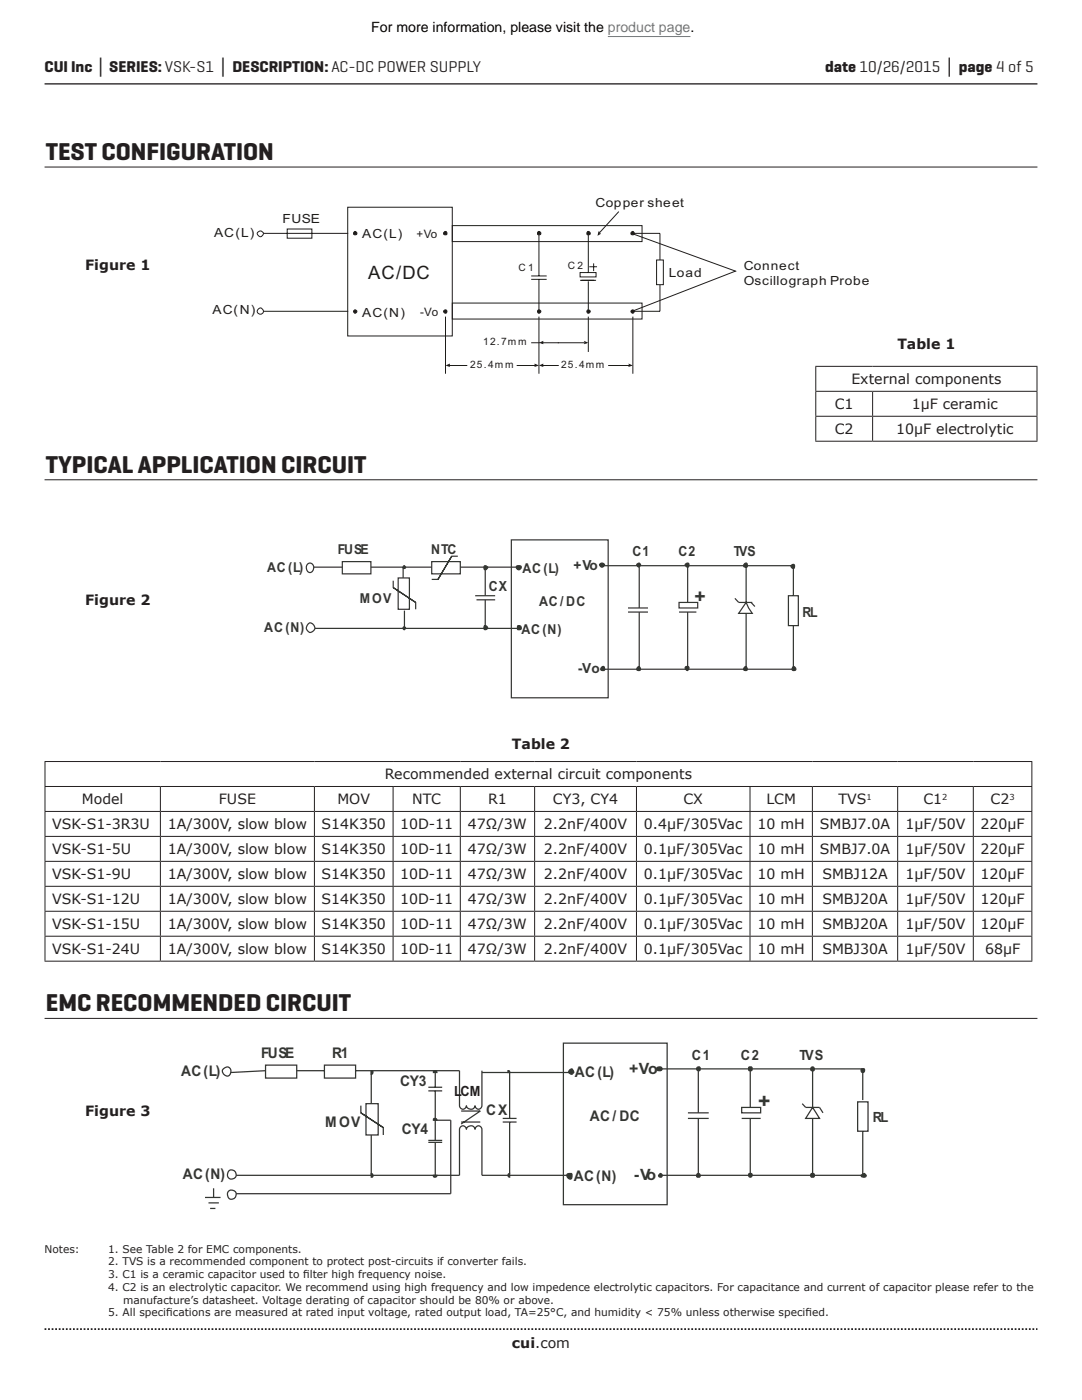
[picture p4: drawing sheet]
<svg xmlns="http://www.w3.org/2000/svg" width="216mm" height="279mm" viewBox="0 0 216 279" stroke-linecap="round" stroke-linejoin="round" font-family="sans-serif">
<path d="M8.9 16.7h198.1" fill="none" stroke="#231f20" stroke-width=".26"/>
<path d="M8.9 265.3h198.1" fill="none" stroke="#231f20" stroke-width=".35" stroke-dasharray=".4 .4 .4 .4 .4 .4" stroke-dashoffset=".7" stroke-linecap="butt"/>
<path d="M8.9 33.3h198.1M8.9 95.8h198.1M8.9 203.2h198.1" fill="none" stroke="#231f20" stroke-width=".2"/>
<path d="M53 212.6h6.2v2.6h-6.2zM112.4 208.2h20.7v32.2h-20.7zM47.1 238.2h42.8" fill="none" stroke="#333732" stroke-width=".25"/>
<path d="M113.7 213.5l.4-.2 .3 .4 .1 .3-.4 .4-.7-.4z" fill-rule="evenodd" fill="#333732"/>
<path d="M113.7 213.5l.4-.2 .3 .4 .1 .3-.4 .4-.7-.4z" fill="none" stroke="#333732" stroke-width=".25"/>
<path d="M44.5 213.4a.9 .9 0 0 1 1.3-.3 .9 .9 0 0 1 .1 1.4 .9 .9 0 0 1-1.2 0 .9 .9 0 0 1-.2-1.1z" fill-rule="evenodd" fill="#fff"/>
<path d="M44.5 213.4a.9 .9 0 0 1 1.3-.3 .9 .9 0 0 1 .1 1.4 .9 .9 0 0 1-1.2 0 .9 .9 0 0 1-.2-1.1z" fill="none" stroke="#333732" stroke-width=".25"/>
<path d="M113.2 234.4l.8-.2 .1 .4a.49 .49 0 0 1 0 .5 .49 .49 0 0 1-.6 .1 .72 .72 0 0 1-.3-.8z" fill-rule="evenodd" fill="#333732"/>
<path d="M113.2 234.4l.8-.2 .1 .4a.49 .49 0 0 1 0 .5 .49 .49 0 0 1-.6 .1 .72 .72 0 0 1-.3-.8z" fill="none" stroke="#333732" stroke-width=".25"/>
<circle cx="46.2" cy="234.4" r=".9" fill="#fff"/>
<g fill="none" stroke="#333732" stroke-width=".25">
<path d="M91.7 213.7v7a.69 .69 0 0 0 .7 .7 .69 .69 0 0 0 .7-.7 .87 .87 0 0 0 .8 .7 .87 .87 0 0 0 .9-.7 .69 .69 0 0 0 .7 .7 .69 .69 0 0 0 .7-.7v-7M40.9 239h3.1M42.6 237.1v1.9M91.7 234.6v-9.2a.69 .69 0 0 1 .7-.7 .69 .69 0 0 1 .7 .7 .87 .87 0 0 1 .8-.7 .87 .87 0 0 1 .9 .7 .69 .69 0 0 1 .7-.7 .69 .69 0 0 1 .7 .7v9.2M92 221.7h3.8l-3.8 2.6M92 223.9h3.8M41.6 240.1h2.1M41.9 241.2h1.1"/>
<circle cx="46.2" cy="238.4" r=".9"/>
<circle cx="46.2" cy="234.4" r=".9"/>
</g>
<path d="M101.4 213.7h.2l.1 .3h-.3z" fill-rule="evenodd" fill="#333732"/>
<path d="M101.4 213.7h.2l.1 .3h-.3zM101.7 214v9.2M85.5 228h2.7M85.5 227.6h2.7M86.8 223.6h3.1M100.3 223.2h2.8M100.3 223.9h2.8M101.7 223.9v10.3" fill="none" stroke="#333732" stroke-width=".25"/>
<path d="M101.5 234.3l.2-.1v.7l-.3-.2z" fill-rule="evenodd" fill="#333732"/>
<path d="M101.5 234.3l.2-.1v.7l-.3-.2z" fill="none" stroke="#333732" stroke-width=".25"/>
<path d="M86.5 213.8l.4-.1 .3 .3h-.7z" fill-rule="evenodd" fill="#333732"/>
<path d="M86.5 213.8l.4-.1 .3 .3h-.7z" fill="none" stroke="#333732" stroke-width=".25"/>
<path d="M86.5 234.6h.7l-.1 .2-.3 .1-.3-.1z" fill-rule="evenodd" fill="#333732"/>
<path d="M86.5 234.6h.7l-.1 .2-.3 .1-.3-.1z" fill="none" stroke="#333732" stroke-width=".25"/>
<path d="M86.5 223.3l.4-.1 .3 .4h-.7z" fill-rule="evenodd" fill="#333732"/>
<path d="M74.1 213.7v6.6M74.1 226.5v8.1M86.5 223.3l.4-.1 .3 .4h-.7z" fill="none" stroke="#333732" stroke-width=".25"/>
<path d="M74.1 213.7l.3 .1a.45 .45 0 0 1-.3 .6z" fill-rule="evenodd" fill="#333732"/>
<path d="M74.1 213.7l.3 .1a.45 .45 0 0 1-.3 .6z" fill="none" stroke="#333732" stroke-width=".25"/>
<path d="M74.1 234.2a.43 .43 0 0 1 .2 .7h-.2z" fill-rule="evenodd" fill="#333732"/>
<path d="M85.5 217.7h2.7M85.5 217h2.7M86.8 214v3M86.8 217.7v9.9M74.1 234.2a.43 .43 0 0 1 .2 .7h-.2zM86.8 228v6.6M89.9 223.6v14.6" fill="none" stroke="#333732" stroke-width=".25"/>
<path d="M131.1 213.1l.4-.2 .5 .1a.48 .48 0 0 1-.4 .7 .48 .48 0 0 1-.5-.6z" fill-rule="evenodd" fill="#333732"/>
<path d="M131.1 213.1l.4-.2 .5 .1a.48 .48 0 0 1-.4 .7 .48 .48 0 0 1-.5-.6z" fill="none" stroke="#333732" stroke-width=".25"/>
<circle cx="172.2" cy="213.6" r=".4" fill="#333732"/>
<circle cx="172.2" cy="213.6" r=".4" fill="none" stroke="#333732" stroke-width=".25"/>
<path d="M171.8 234.6l.7-.4 .3 .4v.2l-.3 .1a.5 .5 0 0 1-.7-.3z" fill-rule="evenodd" fill="#333732"/>
<path d="M137.3 223.2h4.1M148 221h3.8v1.1h-3.8zM171.8 234.6l.7-.4 .3 .4v.2l-.3 .1a.5 .5 0 0 1-.7-.3z" fill="none" stroke="#333732" stroke-width=".25"/>
<circle cx="139.4" cy="213.3" r=".39" fill="#333732"/>
<circle cx="139.4" cy="213.3" r=".39" fill="none" stroke="#333732" stroke-width=".25"/>
<circle cx="149.7" cy="234.5" r=".4" fill="#333732"/>
<g fill="none" stroke="#333732" stroke-width=".25">
<path d="M137.3 222.1h4.1M148 223.2h3.8"/>
<circle cx="149.7" cy="234.5" r=".4"/>
</g>
<circle cx="139.4" cy="234.6" r=".35" fill="#333732"/>
<circle cx="139.4" cy="234.6" r=".35" fill="none" stroke="#333732" stroke-width=".25"/>
<circle cx="149.7" cy="213.3" r=".4" fill="#333732"/>
<circle cx="149.7" cy="213.3" r=".4" fill="none" stroke="#333732" stroke-width=".25"/>
<path d="M131.7 234.2a.45 .45 0 0 1 .4 .6l-.4 .1-.2-.1-.1-.2z" fill-rule="evenodd" fill="#333732"/>
<path d="M131.7 213.3h40.8M139.3 213.7v8.4M149.7 213.3v7.7M171.1 219.9h2.1v5.9h-2.1zM172.2 213.7v5.8M131.7 234.2a.45 .45 0 0 1 .4 .6l-.4 .1-.2-.1-.1-.2zM131.7 234.6h40.1M139.3 223.2v11.4M149.7 223.2v11M172.2 225.8v8.8" fill="none" stroke="#333732" stroke-width=".25"/>
<circle cx="162.1" cy="234.5" r=".4" fill="#333732"/>
<g fill="none" stroke="#333732" stroke-width=".25">
<path d="M160.1 220.3l.7 .7M163.5 221l.7 1.1"/>
<circle cx="162.1" cy="234.5" r=".4"/>
</g>
<circle cx="162.1" cy="213.3" r=".35" fill="#333732"/>
<g fill="none" stroke="#333732" stroke-width=".25">
<path d="M53 213.7l-6.9 .3M59.2 213.7h5.5M64.7 212.6h6.3v2.6h-6.3zM71 213.7h20.7M96.2 214h17.2M162.1 213.3v7.7M47.1 234.6h44.6M72 222.1l4.5 2.9v1.5M72 220.7v1.4l4.5 2.9M73 220.3h2.5v6.2h-2.5zM96.2 234.6h17.2M160.8 221h2.7"/>
<path d="M162.1 221l1.4 2.2h-2.7zM162.1 223.2v11.4"/>
<circle cx="162.1" cy="213.3" r=".35"/>
</g>
<path d="M162.7 73.1h44.3M162.7 78.1h44.3M162.8 73.2v4.8M162.8 78.2v4.8M174.1 78.2v4.8M206.9 73.2v4.8M206.9 78.2v4.8M162.7 83.1h44.3M162.7 88.1h44.3M162.8 83.2v4.8M174.1 83.2v4.8M206.9 83.2v4.8" fill="none" stroke="#231f20" stroke-width=".2"/>
<path d="M68.3 112.1h5.7v2.4h-5.7zM86.1 112.1h5.7v2.4h-5.7zM90.1 111l-2.7 4.6h-1.3M91.4 111h-1.3l-2.7 4.6M102 107.7h19.4v31.6h-19.4z" fill="none" stroke="#333732" stroke-width=".24"/>
<path d="M103.1 113l.2-.1a.45 .45 0 0 1 .5 0 .45 .45 0 0 1 .1 .5 .48 .48 0 0 1-.6 .2 .48 .48 0 0 1-.2-.6z" fill-rule="evenodd" fill="#333732"/>
<path d="M103.1 113l.2-.1a.45 .45 0 0 1 .5 0 .45 .45 0 0 1 .1 .5 .48 .48 0 0 1-.6 .2 .48 .48 0 0 1-.2-.6z" fill="none" stroke="#333732" stroke-width=".24"/>
<path d="M61.3 112.7a.84 .84 0 0 1 1.2 0 .84 .84 0 0 1-.1 1.2 .75 .75 0 0 1-1 .2 .75 .75 0 0 1-.3-.9z" fill-rule="evenodd" fill="#fff"/>
<path d="M61.3 112.7a.84 .84 0 0 1 1.2 0 .84 .84 0 0 1-.1 1.2 .75 .75 0 0 1-1 .2 .75 .75 0 0 1-.3-.9z" fill="none" stroke="#333732" stroke-width=".24"/>
<path d="M103.3 124.9h.6v.7h-.6z" fill-rule="evenodd" fill="#333732"/>
<path d="M103.3 124.9h.6v.7h-.6z" fill="none" stroke="#333732" stroke-width=".24"/>
<path d="M61.6 124.4a.91 .91 0 0 1 1.2 .9 .91 .91 0 0 1-1.2 .8 .98 .98 0 0 1 0-1.7z" fill-rule="evenodd" fill="#fff"/>
<path d="M61.6 124.4a.91 .91 0 0 1 1.2 .9 .91 .91 0 0 1-1.2 .8 .98 .98 0 0 1 0-1.7zM80.7 121.9v3.5" fill="none" stroke="#333732" stroke-width=".24"/>
<path d="M80.5 125.1l.4 .1v.2l-.2 .3-.3-.2z" fill-rule="evenodd" fill="#333732"/>
<path d="M80.5 125.1l.4 .1v.2l-.2 .3-.3-.2z" fill="none" stroke="#333732" stroke-width=".24"/>
<circle cx="120.1" cy="112.7" r=".45" fill="#333732"/>
<circle cx="120.1" cy="112.7" r=".45" fill="none" stroke="#333732" stroke-width=".24"/>
<circle cx="158.2" cy="113.1" r=".4" fill="#333732"/>
<circle cx="158.2" cy="113.1" r=".4" fill="none" stroke="#333732" stroke-width=".24"/>
<path d="M158.3 133a.52 .52 0 0 1 .4 .7h-.6v-.4z" fill-rule="evenodd" fill="#333732"/>
<path d="M125.3 122.2h4M135.5 120.2h3.7v1.1h-3.7zM158.3 133a.52 .52 0 0 1 .4 .7h-.6v-.4z" fill="none" stroke="#333732" stroke-width=".24"/>
<path d="M127.1 112.6l.5-.2 .2 .2-.2 .6-.5-.3z" fill-rule="evenodd" fill="#333732"/>
<path d="M127.1 112.6l.5-.2 .2 .2-.2 .6-.5-.3z" fill="none" stroke="#333732" stroke-width=".24"/>
<circle cx="137.1" cy="133.4" r=".43" fill="#333732"/>
<g fill="none" stroke="#333732" stroke-width=".24">
<path d="M125.3 121.3h4M135.5 122.2h3.5"/>
<circle cx="137.1" cy="133.4" r=".43"/>
</g>
<path d="M127.3 133.1l.3-.1 .1 .3 .1 .3-.2 .2-.5-.1v-.1z" fill-rule="evenodd" fill="#333732"/>
<path d="M127.3 133.1l.3-.1 .1 .3 .1 .3-.2 .2-.5-.1v-.1z" fill="none" stroke="#333732" stroke-width=".24"/>
<circle cx="137.1" cy="112.8" r=".4" fill="#333732"/>
<circle cx="137.1" cy="112.8" r=".4" fill="none" stroke="#333732" stroke-width=".24"/>
<circle cx="120.3" cy="133.5" r=".37" fill="#333732"/>
<g fill="none" stroke="#333732" stroke-width=".24">
<path d="M120.4 112.9h38.1M127.6 113.2v8.1M137.2 112.6v7.6M157.3 118.9h2v6h-2zM158.3 112.9v6M120.4 133.6h37.6M127.6 122.2v11.1M137.2 122.2v11.1M158.3 124.9v8.4"/>
<circle cx="120.3" cy="133.5" r=".37"/>
</g>
<path d="M148.6 133.1l.3-.1 .2 .3v.3l-.2 .2-.4-.1v-.4z" fill-rule="evenodd" fill="#333732"/>
<path d="M146.6 119.4l.8 .8M148.6 133.1l.3-.1 .2 .3v.3l-.2 .2-.4-.1v-.4zM149.9 120.2l.7 .8" fill="none" stroke="#333732" stroke-width=".24"/>
<circle cx="148.8" cy="112.8" r=".37" fill="#333732"/>
<g fill="none" stroke="#333732" stroke-width=".24">
<path d="M62.6 113.2h5.7M74 113.2h12.1M80.4 113.2v2.1M91.8 113.2h11.7M148.9 112.9v7.3M62.8 125.4h40.9M147.4 120.2h2.7M148.9 120.2l.5 1.1 .7 1.1h-2.7zM148.9 122.4v11.2"/>
<circle cx="148.8" cy="112.8" r=".37"/>
</g>
<path d="M80.5 113l.2-.1 .2 .3v.2h-.5z" fill-rule="evenodd" fill="#333732"/>
<path d="M78.5 117.3l4.4 2.9v1.4M78.5 115.9v1.4l4.4 2.9M79.5 115.3h2.2v6.3h-2.2zM80.5 113l.2-.1 .2 .3v.2h-.5zM95.1 119.7h3.7" fill="none" stroke="#333732" stroke-width=".24"/>
<circle cx="96.9" cy="113.3" r=".4" fill="#333732"/>
<g fill="none" stroke="#333732" stroke-width=".24">
<path d="M94.8 118.9h4"/>
<circle cx="96.9" cy="113.3" r=".4"/>
</g>
<circle cx="96.9" cy="125.3" r=".38" fill="#333732"/>
<g fill="none" stroke="#333732" stroke-width=".24">
<path d="M96.8 113.7v5.2M96.8 119.7v5.2"/>
<circle cx="96.9" cy="125.3" r=".38"/>
</g>
<path d="M52.6 46.6h16.9M57.3 45.7h4.9v1.8h-4.9zM90.2 45h37.9v3.2h-37.9zM52.6 62.1h16.9" fill="none" stroke="#201e19" stroke-width=".2"/>
<circle cx="52" cy="46.7" r=".56" fill="#fff"/>
<circle cx="52" cy="46.7" r=".56" fill="none" stroke="#201e19" stroke-width=".2"/>
<circle cx="117.4" cy="46.5" r=".33" fill="#201e19"/>
<circle cx="117.4" cy="46.5" r=".33" fill="none" stroke="#201e19" stroke-width=".2"/>
<circle cx="117.4" cy="62.2" r=".34" fill="#201e19"/>
<circle cx="117.4" cy="62.2" r=".34" fill="none" stroke="#201e19" stroke-width=".2"/>
<circle cx="107.6" cy="46.5" r=".33" fill="#201e19"/>
<circle cx="107.6" cy="46.5" r=".33" fill="none" stroke="#201e19" stroke-width=".2"/>
<circle cx="107.6" cy="62.2" r=".34" fill="#201e19"/>
<circle cx="107.6" cy="62.2" r=".34" fill="none" stroke="#201e19" stroke-width=".2"/>
<circle cx="126.2" cy="46.5" r=".32" fill="#201e19"/>
<g fill="none" stroke="#201e19" stroke-width=".2">
<path d="M90.2 60.5h37.9v3.2h-37.9z"/>
<circle cx="126.2" cy="46.5" r=".32"/>
</g>
<circle cx="52" cy="62.1" r=".63" fill="#fff"/>
<g fill="none" stroke="#201e19" stroke-width=".2">
<path d="M69.4 41.4h20.8v25.7h-20.8z"/>
<circle cx="52" cy="62.1" r=".63"/>
</g>
<circle cx="70.9" cy="46.5" r=".32" fill="#201e19"/>
<circle cx="70.9" cy="46.5" r=".32" fill="none" stroke="#201e19" stroke-width=".2"/>
<circle cx="70.9" cy="62.2" r=".33" fill="#201e19"/>
<circle cx="70.9" cy="62.2" r=".33" fill="none" stroke="#201e19" stroke-width=".2"/>
<circle cx="88.9" cy="46.5" r=".33" fill="#201e19"/>
<circle cx="88.9" cy="46.5" r=".33" fill="none" stroke="#201e19" stroke-width=".2"/>
<circle cx="88.9" cy="62.2" r=".34" fill="#201e19"/>
<g fill="none" stroke="#201e19" stroke-width=".2">
<path d="M106 55.1h3.1M106 55.8h3.1M107.5 46.9v8.2M107.5 55.8v6.3M115.7 54.4h3.2v.9h-3.2zM115.7 55.9h3.2M117.4 46.7v7.7M117.4 56.1v5.7M117.6 53.2h1.5M118.5 52.6v1.5M88.9 63.2v11.4"/>
<circle cx="88.9" cy="62.2" r=".34"/>
</g>
<circle cx="126.2" cy="62.2" r=".33" fill="#201e19"/>
<g fill="none" stroke="#201e19" stroke-width=".2">
<path d="M123.5 42.2l-4.1 4.5"/>
<circle cx="126.2" cy="62.2" r=".33"/>
</g>
<path d="M119.4 46.2h.2v.4l.3 .1-.7 .4z" fill-rule="evenodd" fill="#201e19"/>
<path d="M126.1 46.6h5.6v15.5h-5.6" fill="none" stroke="#201e19" stroke-width=".2"/>
<path d="M131 51.9h1.4v4.9h-1.4z" fill="#fff"/>
<path d="M131 51.9h1.4v4.9h-1.4zM89.4 72.9h3.8" fill="none" stroke="#201e19" stroke-width=".2"/>
<path d="M88.9 72.9l.9-.3v.6z" fill="#201e19"/>
<path d="M121.4 72.9h4.5" fill="none" stroke="#201e19" stroke-width=".2"/>
<path d="M125.4 72.6l.9 .3-.9 .3z" fill-rule="evenodd" fill="#201e19"/>
<path d="M107.5 63.2v11.4M108 72.9h3.5" fill="none" stroke="#201e19" stroke-width=".2"/>
<path d="M107.5 72.9l.9-.3v.6z" fill="#201e19"/>
<path d="M103.1 72.9h4" fill="none" stroke="#201e19" stroke-width=".2"/>
<path d="M106.7 72.6l.8 .3-.8 .3v-.3h.2h-.2z" fill-rule="evenodd" fill="#201e19"/>
<path d="M126.3 46.7l20.5 7.4-20.4 7.9M111.3 68.4h5.8M126.3 63.2v11.4" fill="none" stroke="#201e19" stroke-width=".2"/>
<path d="M116.5 68l.9 .4-.9 .3v-.2h.2v-.3h-.2z" fill-rule="evenodd" fill="#201e19"/>
<path d="M108 68.4h3.5" fill="none" stroke="#201e19" stroke-width=".2"/>
<path d="M107.5 68.4l.9-.4v.7z" fill="#201e19"/>
<path d="M106 68.4h1.7M117.4 63.2v7" fill="none" stroke="#201e19" stroke-width=".2"/>
<g fill="none" stroke="#231f20" stroke-width=".2">
<path d="M8.9 152h197.1M8.9 157h197.1M9 152.1v4.8M9 157v4.9M32 157v4.9M62.7 157v4.9M78.4 157v4.9M91.8 157v4.9M106.7 157v4.9M127 157v4.9M149.7 157v4.9M162.1 157v4.9"/>
<path d="M179.1 157v4.9M194.2 157v4.9M205.9 152.1v4.8M205.9 157v4.9M8.9 161.9h197.1M8.9 166.9h197.1M8.9 171.9h197.1M8.9 176.9h197.1M9 162v4.8M9 167v4.8M9 172v4.8M9 177v4.8"/>
<path d="M32 162v4.8M32 167v4.8M32 172v4.8M32 177v4.8M62.7 162v4.8M62.7 167v4.8M62.7 172v4.8M62.7 177v4.8M78.4 162v4.8M78.4 167v4.8M78.4 172v4.8M78.4 177v4.8"/>
<path d="M91.8 162v4.8M91.8 167v4.8M91.8 172v4.8M91.8 177v4.8M106.7 162v4.8M106.7 167v4.8M106.7 172v4.8M106.7 177v4.8M127 162v4.8M127 167v4.8M127 172v4.8M127 177v4.8"/>
<path d="M149.7 162v4.8M149.7 167v4.8M149.7 172v4.8M149.7 177v4.8M162.1 162v4.8M162.1 167v4.8M162.1 172v4.8M162.1 177v4.8M179.1 162v4.8M179.1 167v4.8M179.1 172v4.8M179.1 177v4.8"/>
<path d="M194.2 162v4.8M194.2 167v4.8M194.2 172v4.8M194.2 177v4.8M205.9 162v4.8M205.9 167v4.8M205.9 172v4.8M205.9 177v4.8M8.9 181.9h197.1M8.9 186.8h197.1M8.9 191.8h197.1M9 181.9v4.9"/>
<path d="M9 186.9v4.8M32 181.9v4.9M32 186.9v4.8M62.7 181.9v4.9M62.7 186.9v4.8M78.4 181.9v4.9M78.4 186.9v4.8M91.8 181.9v4.9M91.8 186.9v4.8M106.7 181.9v4.9M106.7 186.9v4.8M127 181.9v4.9"/>
<path d="M127 186.9v4.8M149.7 181.9v4.9M149.7 186.9v4.8M162.1 181.9v4.9M162.1 186.9v4.8M179.1 181.9v4.9M179.1 186.9v4.8M194.2 181.9v4.9M194.2 186.9v4.8M205.9 181.9v4.9M205.9 186.9v4.8"/>
</g>
<path d="M121.3 7.3h16.5" fill="none" stroke="#4582a4" stroke-width=".2"/>
<g font-size="4.9" fill="#231f20">
<text x="9.1" y="31.9">TEST CONFIGURATION</text>
<text x="9.1" y="94.3">TYPICAL APPLICATION CIRCUIT</text>
<text x="9.1" y="201.8">EMC RECOMMENDED CIRCUIT</text>
</g>
<text font-size="4" fill="#333732" x="151.3" y="221">+</text>
<text font-size="3.8" fill="#333732" x="138.6" y="120.3">+</text>
<text font-size="3.7" fill="#201e19" x="73.4" y="55.7">AC/DC</text>
<g font-size="3.2" fill="#231f20">
<text x="8.9" y="14.3">CUI Inc │ SERIES: VSK-S1 │ DESCRIPTION: AC-DC POWER SUPPLY</text>
<text x="164.6" y="14.3">date 10/26/2015 │ page 4 of 5</text>
</g>
<g font-size="3.1" fill="#333732">
<text x="125.5" y="214.3">+Vo</text>
<text x="126.5" y="235.4">-Vo</text>
</g>
<g font-size="2.9" fill="#333732">
<text x="36.1" y="214.8">AC(L)</text>
<text x="52.1" y="211.2">FUSE</text>
<text x="66.3" y="211.2">R1</text>
<text x="114.7" y="215">AC(L)</text>
<text x="79.8" y="216.7">CY3</text>
<text x="64.9" y="225">MOV</text>
<text x="80.2" y="226.2">CY4</text>
<text x="97" y="222.5">CX</text>
<text x="117.7" y="223.7">AC/ DC</text>
<text x="36.5" y="235.3">AC(N)</text>
<text x="114.5" y="235.6">AC(N)</text>
</g>
<text font-size="2.8" x="74.1" y="6.4">For more information, please visit the product page.</text>
<g font-size="2.8" fill="#231f20">
<text x="17" y="53.9">Figure 1</text>
<text x="179.1" y="69.7">Table 1</text>
<text x="169.9" y="76.7">External components</text>
<text x="166.6" y="81.7">C1</text>
<text x="181.9" y="81.7">1μF ceramic</text>
<text x="166.6" y="86.6">C2</text>
<text x="178.8" y="86.6">10μF electrolytic</text>
<text x="17" y="120.8">Figure 2</text>
<text x="102.2" y="149.5">Table 2</text>
<text x="76.8" y="155.5">Recommended external circuit components</text>
<text x="16.3" y="160.5">Model</text>
<text x="43.7" y="160.5">FUSE</text>
<text x="67.3" y="160.5">MOV</text>
<text x="82.3" y="160.5">NTC</text>
<text x="97.4" y="160.5">R1</text>
<text x="110.3" y="160.5">CY3, CY4</text>
<text x="136.4" y="160.5">CX</text>
<text x="152.9" y="160.5">LCM</text>
<text x="167.3" y="160.5">TVS</text>
<text x="184.3" y="160.5">C1</text>
<text x="197.6" y="160.5">C2</text>
<text x="10.4" y="165.5">VSK-S1-3R3U</text>
<text x="33.5" y="165.5">1A/300V, slow blow</text>
<text x="64.2" y="165.5">S14K350</text>
<text x="79.8" y="165.5">10D-11</text>
<text x="93.4" y="165.5">47Ω/3W</text>
<text x="108.5" y="165.5">2.2nF/400V</text>
<text x="128.5" y="165.5">0.4μF/305Vac</text>
<text x="151.2" y="165.5">10 mH</text>
<text x="163.6" y="165.5">SMBJ7.0A</text>
<text x="180.7" y="165.5">1μF/50V</text>
<text x="195.6" y="165.5">220μF</text>
<text x="10.4" y="170.5">VSK-S1-5U</text>
<text x="33.5" y="170.5">1A/300V, slow blow</text>
<text x="64.2" y="170.5">S14K350</text>
<text x="79.8" y="170.5">10D-11</text>
<text x="93.4" y="170.5">47Ω/3W</text>
<text x="108.5" y="170.5">2.2nF/400V</text>
<text x="128.5" y="170.5">0.1μF/305Vac</text>
<text x="151.2" y="170.5">10 mH</text>
<text x="163.6" y="170.5">SMBJ7.0A</text>
<text x="180.7" y="170.5">1μF/50V</text>
<text x="195.6" y="170.5">220μF</text>
<text x="10.4" y="175.5">VSK-S1-9U</text>
<text x="33.5" y="175.5">1A/300V, slow blow</text>
<text x="64.2" y="175.5">S14K350</text>
<text x="79.8" y="175.5">10D-11</text>
<text x="93.4" y="175.5">47Ω/3W</text>
<text x="108.5" y="175.5">2.2nF/400V</text>
<text x="128.5" y="175.5">0.1μF/305Vac</text>
<text x="151.2" y="175.5">10 mH</text>
<text x="164.1" y="175.5">SMBJ12A</text>
<text x="180.7" y="175.5">1μF/50V</text>
<text x="195.6" y="175.5">120μF</text>
<text x="10.4" y="180.5">VSK-S1-12U</text>
<text x="10.4" y="185.4">VSK-S1-15U</text>
<text x="33.5" y="180.5">1A/300V, slow blow</text>
<text x="33.5" y="185.4">1A/300V, slow blow</text>
<text x="64.2" y="180.5">S14K350</text>
<text x="64.2" y="185.4">S14K350</text>
<text x="79.8" y="180.5">10D-11</text>
<text x="79.8" y="185.4">10D-11</text>
<text x="93.4" y="180.5">47Ω/3W</text>
<text x="93.4" y="185.4">47Ω/3W</text>
<text x="108.5" y="180.5">2.2nF/400V</text>
<text x="108.5" y="185.4">2.2nF/400V</text>
<text x="128.5" y="180.5">0.1μF/305Vac</text>
<text x="128.5" y="185.4">0.1μF/305Vac</text>
<text x="151.2" y="180.5">10 mH</text>
<text x="151.2" y="185.4">10 mH</text>
<text x="164.1" y="180.5">SMBJ20A</text>
<text x="164.1" y="185.4">SMBJ20A</text>
<text x="180.7" y="180.5">1μF/50V</text>
<text x="180.7" y="185.4">1μF/50V</text>
<text x="195.6" y="180.5">120μF</text>
<text x="195.6" y="185.4">120μF</text>
<text x="10.4" y="190.4">VSK-S1-24U</text>
<text x="33.5" y="190.4">1A/300V, slow blow</text>
<text x="64.2" y="190.4">S14K350</text>
<text x="79.8" y="190.4">10D-11</text>
<text x="93.4" y="190.4">47Ω/3W</text>
<text x="108.5" y="190.4">2.2nF/400V</text>
<text x="128.5" y="190.4">0.1μF/305Vac</text>
<text x="151.2" y="190.4">10 mH</text>
<text x="164.1" y="190.4">SMBJ30A</text>
<text x="180.7" y="190.4">1μF/50V</text>
<text x="196.5" y="190.4">68μF</text>
<text x="90.6" y="218.8">LCM</text>
<text x="17" y="222.7">Figure 3</text>
<text x="102.2" y="269">cui.com</text>
</g>
<g font-size="2.8" fill="#333732">
<text x="114.4" y="113.7">+Vo</text>
<text x="126.2" y="111">C1</text>
<text x="135.4" y="111">C2</text>
<text x="146.4" y="111">TVS</text>
<text x="97.6" y="118">CX</text>
<text x="160.1" y="123.1">RL</text>
<text x="115.3" y="134.3">-Vo</text>
<text x="138.1" y="211.5">C1</text>
<text x="147.8" y="211.5">C2</text>
<text x="159.6" y="211.5">TVS</text>
<text x="174.2" y="223.9">RL</text>
</g>
<g font-size="2.7" fill="#333732">
<text x="67.4" y="110.6">FUSE</text>
<text x="86.1" y="110.6">NTC</text>
<text x="53.3" y="114.1">AC(L)</text>
<text x="104.2" y="114.4">AC(L)</text>
<text x="71.8" y="120.3">MOV</text>
<text x="107.6" y="120.9">AC/ DC</text>
<text x="52.7" y="126.2">AC(N)</text>
<text x="104" y="126.5">AC(N)</text>
</g>
<g font-size="2.5" fill="#201e19">
<text x="118.8" y="41.3">Copper sheet</text>
<text x="42.7" y="47.2">AC(L)</text>
<text x="56.3" y="44.4">FUSE</text>
<text x="72.3" y="47.4">AC(L)</text>
<text x="148.4" y="53.8">Connect</text>
<text x="133.4" y="55.4">Load</text>
<text x="148.4" y="56.8">Oscillograph Probe</text>
<text x="42.4" y="62.7">AC(N)</text>
<text x="72.3" y="63.2">AC(N)</text>
</g>
<g font-size="2.3" fill="#201e19">
<text x="83.1" y="47.4">+Vo</text>
<text x="83.9" y="63.1">-Vo</text>
</g>
<g font-size="2.1" fill="#231f20">
<text x="8.9" y="250">Notes:</text>
<text x="21.6" y="250">1. See Table 2 for EMC components.</text>
<text x="21.6" y="252.6">2. TVS is a recommended component to protect post-circuits if converter fails.</text>
<text x="21.6" y="255.1">3. C1 is a ceramic capacitor used to f</text>
<text x="21.6" y="257.6">4. C2 is an electrolytic capacitor. We recommend using high frequency and low impedence electrolytic capacitors. For capacitance and current of capacitor please refer to the</text>
<text x="60.5" y="255.1">ilter high frequency noise.</text>
<text x="21.6" y="262.7">5. All specif</text>
<text x="24.6" y="260.2">manufacture’s datasheet. Voltage derating of capacitor should be 80% or above.</text>
<text x="33.2" y="262.7">ications are measured at rated input voltage, rated output load, TA=25°C, and humidity &lt; 75% unless otherwise specif</text>
<text x="160.7" y="262.7">ied.</text>
</g>
<g font-size="2" fill="#201e19">
<text x="113.3" y="53.6">C 2</text>
<text x="103.5" y="54">C 1</text>
<text x="96.4" y="68.8">12.7mm</text>
<text x="93.8" y="73.4">25.4mm</text>
<text x="112" y="73.4">25.4mm</text>
</g>
<g font-size="1.6" fill="#231f20">
<text x="172.9" y="159.6">1</text>
<text x="188" y="159.6">2</text>
<text x="201.4" y="159.6">3</text>
</g>
</svg>
